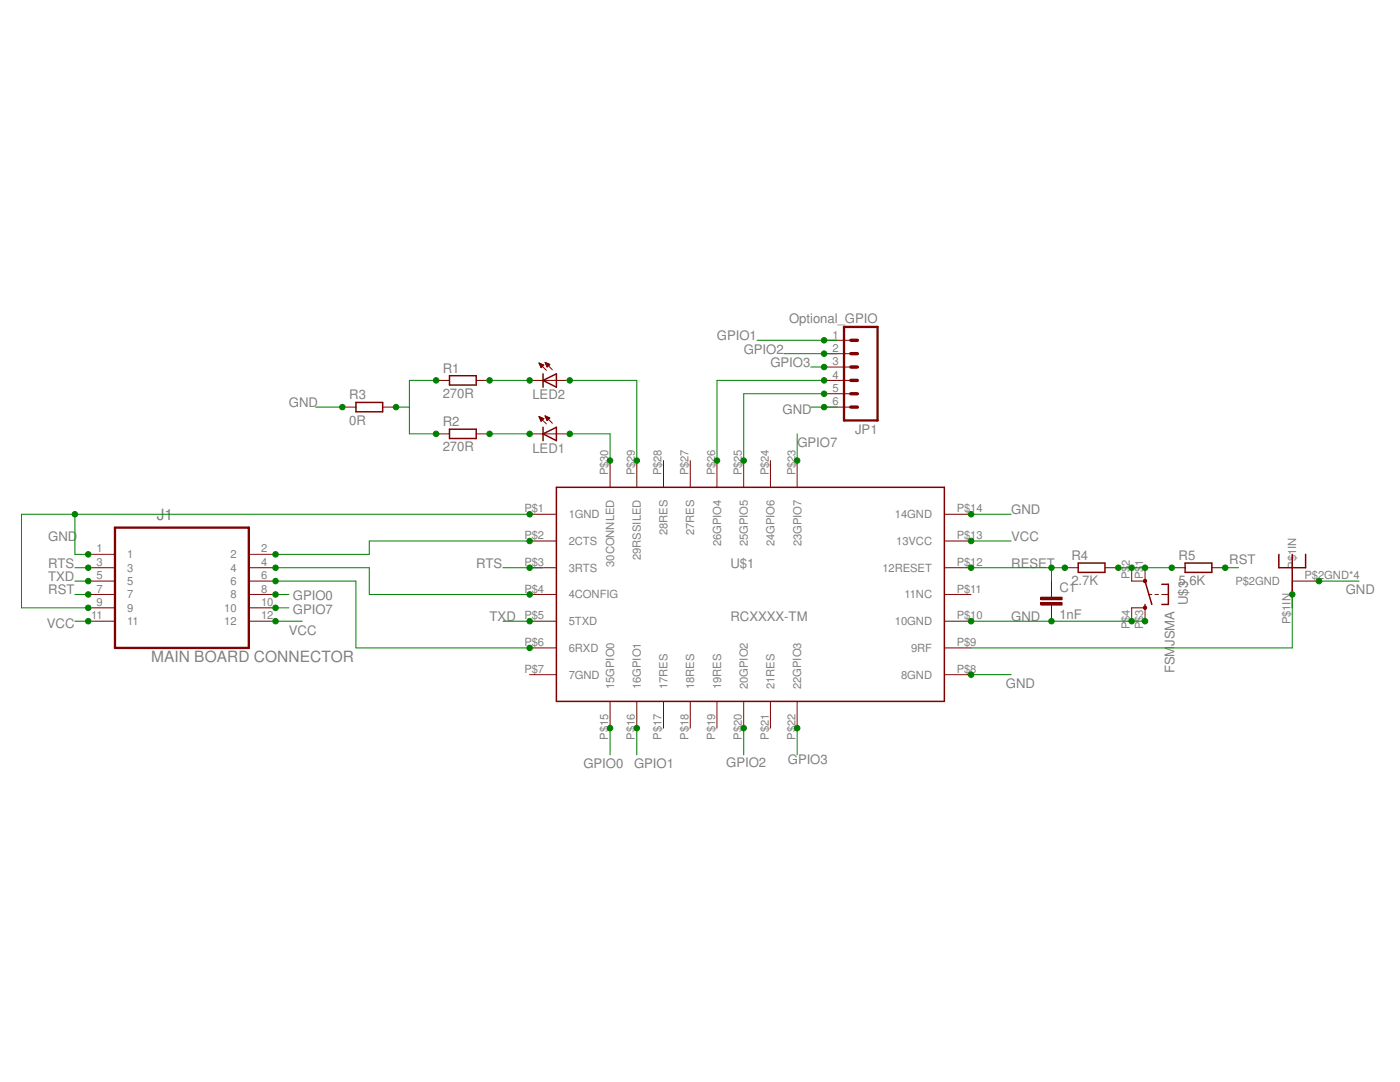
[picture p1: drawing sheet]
<svg xmlns="http://www.w3.org/2000/svg" width="279mm" height="216mm" viewBox="0 0 279 216" stroke-linecap="round" stroke-linejoin="round" font-family="sans-serif">
<g fill="none" stroke="#800000" stroke-width=".3">
<path d="M89.7 75h5.3v1.8h-5.3zM108.4 75.9l2.6-1.3v2.7zM108.4 74.6v2.7M71 80.3h5.4v1.9h-5.4zM89.7 85.6h5.3v1.9h-5.3zM108.4 86.6l2.6-1.3v2.6zM108.4 85.3v2.6M111 97.2h77.5v42.8h-77.5zM228.5 116l1.4 4.6M231.9 116.6h1.3v4h-1.3M255.2 110.6v2.7h5.4v-2.7M257.9 110.6v8"/>
<path d="M228.5 120.6v.7"/>
</g>
<g fill="none" stroke="#800000" stroke-width=".2">
<path d="M87 75.9h2.7M95 75.9h2.7M105.7 75.9h8M107.6 72.4l1.5 1.5M107.6 72.4l.9 .5-.5 .5M107.6 72.4l.4 1M107.6 72.5h.1M107.7 72.6h.3M107.7 72.7h.5M107.7 72.8h.7M107.8 72.9h.7M107.8 73h.6"/>
<path d="M107.9 73.1h.4M107.9 73.2h.3M108 73.3h.1M108 73.4h.1M108.8 72.3l1.4 1.5M108.8 72.3l.9 .4-.5 .5zM108.8 72.4h.2M108.9 72.5h.3M108.9 72.6h.6M109 72.7h.7M109 72.8h.6M109.1 72.9h.5"/>
<path d="M109.1 73h.3M109.1 73.1h.2M109.2 73.2h.1M164.5 67.9h5.3M164.5 70.6h5.3M164.5 73.2h5.3M164.5 75.9h5.3M164.5 78.6h5.3M68.3 81.2h2.7M76.4 81.2h2.6M87 86.6h2.7M95 86.6h2.7"/>
<path d="M105.7 86.6h8M107.6 83.1l1.5 1.5M107.6 83.1l.9 .4-.5 .6zM107.6 83.1h.1M107.7 83.2h.2M107.7 83.3h.4M107.7 83.5h.8M107.7 83.4h.6M107.8 83.6h.6M107.8 83.7h.5M107.9 83.8h.3M107.9 83.9h.2"/>
<path d="M108 84h.1M108.8 83l1.4 1.5M108.8 83l.9 .4-.5 .5M108.8 83l.4 .9M108.8 83.1h.1M108.8 83.1h.3M108.9 83.2h.4M108.9 83.3h.7M109 83.4h.7M109 83.5h.6M109.1 83.6h.4M109.1 83.7h.3"/>
<path d="M109.1 83.8h.2M109.2 83.9h.1M121.8 91.9v5.3M127.1 91.9v5.3M132.4 91.9v5.3M137.8 91.9v5.3M143.1 91.9v5.3M148.4 91.9v5.3M153.8 91.9v5.3M159.1 91.9v5.3M164.5 81.2h5.3M17.6 113.3h5.3"/>
<path d="M17.6 118.6h5.3M17.6 110.6h5.3M17.6 116h5.3M49.7 113.3h5.3M49.7 118.6h5.3M49.7 110.6h5.3M49.7 116h5.3M105.7 102.6h5.3M105.7 108h5.3M105.7 113.3h5.3M105.7 118.6h5.3M188.5 102.6h5.3"/>
<path d="M188.5 108h5.3M188.5 113.3h5.3M188.5 118.6h5.3M225.8 116h2.7M229.2 118.6h.7M230.5 118.6h.7M231.9 118.6h1.3M263.2 116h-5.3v5.3M17.6 124h5.3M17.6 121.3h5.3M49.7 124h5.3M49.7 121.3h5.3"/>
<path d="M105.7 124h5.3M105.7 129.3h5.3M105.7 134.6h5.3M121.8 140v5.3M127.1 140v5.3M132.4 140v5.3M137.8 140v5.3M143.1 140v5.3M148.4 140v5.3M153.8 140v5.3M159.1 140v5.3M188.5 124h5.3"/>
<path d="M188.5 129.3h5.3M188.5 134.6h5.3M225.8 121.3h2.7"/>
</g>
<path d="M168.4 65.2h6.7v18.7h-6.7zM22.9 105.3h26.8v24h-26.8z" fill="none" stroke="#800000" stroke-width=".47"/>
<path d="M169.8 73.2h1.3M169.8 70.6h1.3M169.8 67.9h1.3M169.8 78.6h1.3M169.8 75.9h1.3M169.8 81.2h1.3" fill="none" stroke="#800000" stroke-width=".68"/>
<path d="M228.3 115.7l.2-.1 .3 .1v.5l-.3 .1-.2-.1z" fill-rule="evenodd" fill="#800000"/>
<path d="M228.3 115.7l.2-.1 .3 .1v.5l-.3 .1-.2-.1z" fill="none" stroke="#800000" stroke-width=".2"/>
<path d="M228.3 121l.2-.1 .3 .1v.5l-.3 .1-.2-.1z" fill-rule="evenodd" fill="#800000"/>
<path d="M209.8 118.6v.5M225.8 113.3v2.7M228.5 113.3v2.7M209.8 120.7v.6M225.8 121.3v2.7M228.3 121l.2-.1 .3 .1v.5l-.3 .1-.2-.1zM228.5 121.3v2.7" fill="none" stroke="#800000" stroke-width=".2"/>
<path d="M207.7 120.2h4.3v.5h-4.3z" fill-rule="evenodd" fill="#800000"/>
<path d="M207.7 120.2h4.3v.5h-4.3z" fill="none" stroke="#800000" stroke-width=".2"/>
<path d="M207.7 119.2h4.3v.5h-4.3z" fill-rule="evenodd" fill="#800000"/>
<path d="M207.7 119.2h4.3v.5h-4.3zM209.8 116v2.6M212.5 113.3h2.7M220.5 113.3h2.7M233.8 113.3h2.7M241.9 113.3h2.6M209.8 121.3v2.7" fill="none" stroke="#800000" stroke-width=".2"/>
<path d="M215.2 112.4h5.3v1.8h-5.3zM236.5 112.4h5.4v1.8h-5.4z" fill="none" stroke="#800000" stroke-width=".3"/>
<path d="M105.7 113.3h2.7" fill="none" stroke="#008000" stroke-width=".2"/>
<circle cx="105.7" cy="113.3" r=".55" fill="#008000"/>
<g fill="none" stroke="#008000" stroke-width=".2">
<path d="M14.9 113.3h2.7M100.4 113.3h5.3"/>
<circle cx="105.7" cy="113.3" r=".55"/>
</g>
<circle cx="17.6" cy="113.3" r=".55" fill="#008000"/>
<g fill="none" stroke="#008000" stroke-width=".2">
<path d="M14.9 102.6v8h2.7M105.7 102.6h-101.4v18.7h13.3"/>
<circle cx="17.6" cy="113.3" r=".55"/>
</g>
<circle cx="105.7" cy="102.6" r=".55" fill="#008000"/>
<circle cx="105.7" cy="102.6" r=".55" fill="none" stroke="#008000" stroke-width=".2"/>
<circle cx="14.9" cy="102.6" r=".55" fill="#008000"/>
<circle cx="14.9" cy="102.6" r=".55" fill="none" stroke="#008000" stroke-width=".2"/>
<circle cx="17.6" cy="110.6" r=".55" fill="#008000"/>
<circle cx="17.6" cy="110.6" r=".55" fill="none" stroke="#008000" stroke-width=".2"/>
<circle cx="17.6" cy="121.3" r=".55" fill="#008000"/>
<g fill="none" stroke="#008000" stroke-width=".2">
<path d="M193.8 102.6h8"/>
<circle cx="17.6" cy="121.3" r=".55"/>
</g>
<circle cx="193.8" cy="102.6" r=".55" fill="#008000"/>
<circle cx="193.8" cy="102.6" r=".55" fill="none" stroke="#008000" stroke-width=".2"/>
<circle cx="193.8" cy="124" r=".55" fill="#008000"/>
<g fill="none" stroke="#008000" stroke-width=".2">
<path d="M193.8 124h16"/>
<circle cx="193.8" cy="124" r=".55"/>
</g>
<circle cx="209.8" cy="124" r=".55" fill="#008000"/>
<g fill="none" stroke="#008000" stroke-width=".2">
<path d="M209.8 124h16"/>
<circle cx="209.8" cy="124" r=".55"/>
</g>
<circle cx="225.9" cy="124" r=".55" fill="#008000"/>
<g fill="none" stroke="#008000" stroke-width=".2">
<path d="M225.8 124h2.7"/>
<circle cx="225.9" cy="124" r=".55"/>
</g>
<circle cx="228.5" cy="124" r=".55" fill="#008000"/>
<g fill="none" stroke="#008000" stroke-width=".2">
<path d="M193.8 134.6h8"/>
<circle cx="228.5" cy="124" r=".55"/>
</g>
<circle cx="193.8" cy="134.6" r=".55" fill="#008000"/>
<g fill="none" stroke="#008000" stroke-width=".2">
<path d="M164.5 81.2h2.6"/>
<circle cx="193.8" cy="134.6" r=".55"/>
</g>
<circle cx="164.5" cy="81.2" r=".55" fill="#008000"/>
<g fill="none" stroke="#008000" stroke-width=".2">
<path d="M63 81.2h5.3M161.8 81.2h2.7"/>
<circle cx="164.5" cy="81.2" r=".55"/>
</g>
<circle cx="68.3" cy="81.2" r=".55" fill="#008000"/>
<g fill="none" stroke="#008000" stroke-width=".2">
<path d="M263.2 116h8"/>
<circle cx="68.3" cy="81.2" r=".55"/>
</g>
<circle cx="263.2" cy="116" r=".55" fill="#008000"/>
<g fill="none" stroke="#008000" stroke-width=".2">
<path d="M105.7 108h-32v2.6h-18.7"/>
<circle cx="263.2" cy="116" r=".55"/>
</g>
<circle cx="105.7" cy="108" r=".55" fill="#008000"/>
<circle cx="105.7" cy="108" r=".55" fill="none" stroke="#008000" stroke-width=".2"/>
<circle cx="55" cy="110.6" r=".55" fill="#008000"/>
<g fill="none" stroke="#008000" stroke-width=".2">
<path d="M55 113.3h18.7v5.3h32"/>
<circle cx="55" cy="110.6" r=".55"/>
</g>
<circle cx="105.7" cy="118.6" r=".55" fill="#008000"/>
<circle cx="105.7" cy="118.6" r=".55" fill="none" stroke="#008000" stroke-width=".2"/>
<circle cx="55" cy="113.3" r=".55" fill="#008000"/>
<g fill="none" stroke="#008000" stroke-width=".2">
<path d="M55 116h16v13.3h34.7"/>
<circle cx="55" cy="113.3" r=".55"/>
</g>
<circle cx="105.7" cy="129.3" r=".55" fill="#008000"/>
<circle cx="105.7" cy="129.3" r=".55" fill="none" stroke="#008000" stroke-width=".2"/>
<circle cx="55" cy="116" r=".55" fill="#008000"/>
<g fill="none" stroke="#008000" stroke-width=".2">
<path d="M14.9 116h2.7"/>
<circle cx="55" cy="116" r=".55"/>
</g>
<circle cx="17.6" cy="116" r=".55" fill="#008000"/>
<g fill="none" stroke="#008000" stroke-width=".2">
<path d="M100.4 124h5.3"/>
<circle cx="17.6" cy="116" r=".55"/>
</g>
<circle cx="105.7" cy="124" r=".55" fill="#008000"/>
<g fill="none" stroke="#008000" stroke-width=".2">
<path d="M14.9 118.6h2.7"/>
<circle cx="105.7" cy="124" r=".55"/>
</g>
<circle cx="17.6" cy="118.6" r=".55" fill="#008000"/>
<g fill="none" stroke="#008000" stroke-width=".2">
<path d="M244.5 113.3h2.7"/>
<circle cx="17.6" cy="118.6" r=".55"/>
</g>
<circle cx="244.5" cy="113.3" r=".55" fill="#008000"/>
<g fill="none" stroke="#008000" stroke-width=".2">
<path d="M55 124h5.3"/>
<circle cx="244.5" cy="113.3" r=".55"/>
</g>
<circle cx="55" cy="124" r=".55" fill="#008000"/>
<g fill="none" stroke="#008000" stroke-width=".2">
<path d="M193.8 108h8"/>
<circle cx="55" cy="124" r=".55"/>
</g>
<circle cx="193.8" cy="108" r=".55" fill="#008000"/>
<g fill="none" stroke="#008000" stroke-width=".2">
<path d="M14.9 124h2.7"/>
<circle cx="193.8" cy="108" r=".55"/>
</g>
<circle cx="17.6" cy="124" r=".55" fill="#008000"/>
<g fill="none" stroke="#008000" stroke-width=".2">
<path d="M55 118.6h2.7"/>
<circle cx="17.6" cy="124" r=".55"/>
</g>
<circle cx="55" cy="118.6" r=".55" fill="#008000"/>
<g fill="none" stroke="#008000" stroke-width=".2">
<path d="M121.8 145.3v5.3"/>
<circle cx="55" cy="118.6" r=".55"/>
</g>
<circle cx="121.8" cy="145.3" r=".55" fill="#008000"/>
<g fill="none" stroke="#008000" stroke-width=".2">
<path d="M55 121.3h2.7"/>
<circle cx="121.8" cy="145.3" r=".55"/>
</g>
<circle cx="55" cy="121.3" r=".55" fill="#008000"/>
<g fill="none" stroke="#008000" stroke-width=".2">
<path d="M159.1 86.6v5.3"/>
<circle cx="55" cy="121.3" r=".55"/>
</g>
<circle cx="159.1" cy="91.9" r=".55" fill="#008000"/>
<g fill="none" stroke="#008000" stroke-width=".2">
<path d="M164.5 78.6h-16.1v13.3"/>
<circle cx="159.1" cy="91.9" r=".55"/>
</g>
<circle cx="148.4" cy="91.9" r=".55" fill="#008000"/>
<circle cx="148.4" cy="91.9" r=".55" fill="none" stroke="#008000" stroke-width=".2"/>
<circle cx="164.5" cy="78.6" r=".55" fill="#008000"/>
<g fill="none" stroke="#008000" stroke-width=".2">
<path d="M164.5 75.9h-21.4v16"/>
<circle cx="164.5" cy="78.6" r=".55"/>
</g>
<circle cx="143.1" cy="91.9" r=".55" fill="#008000"/>
<circle cx="143.1" cy="91.9" r=".55" fill="none" stroke="#008000" stroke-width=".2"/>
<circle cx="164.5" cy="75.9" r=".55" fill="#008000"/>
<g fill="none" stroke="#008000" stroke-width=".2">
<path d="M161.8 73.2h2.7"/>
<circle cx="164.5" cy="75.9" r=".55"/>
</g>
<circle cx="164.5" cy="73.2" r=".55" fill="#008000"/>
<g fill="none" stroke="#008000" stroke-width=".2">
<path d="M159.1 145.3v5.3"/>
<circle cx="164.5" cy="73.2" r=".55"/>
</g>
<circle cx="159.1" cy="145.3" r=".55" fill="#008000"/>
<g fill="none" stroke="#008000" stroke-width=".2">
<path d="M164.5 67.9h2.6"/>
<circle cx="159.1" cy="145.3" r=".55"/>
</g>
<circle cx="164.5" cy="67.9" r=".55" fill="#008000"/>
<g fill="none" stroke="#008000" stroke-width=".2">
<path d="M151.1 67.9h13.4M127.1 145.3v5.3"/>
<circle cx="164.5" cy="67.9" r=".55"/>
</g>
<circle cx="127.1" cy="145.3" r=".55" fill="#008000"/>
<g fill="none" stroke="#008000" stroke-width=".2">
<path d="M164.5 70.6h2.6"/>
<circle cx="127.1" cy="145.3" r=".55"/>
</g>
<circle cx="164.5" cy="70.6" r=".55" fill="#008000"/>
<g fill="none" stroke="#008000" stroke-width=".2">
<path d="M156.4 70.6h8.1M148.4 145.3v5.3"/>
<circle cx="164.5" cy="70.6" r=".55"/>
</g>
<circle cx="148.4" cy="145.3" r=".55" fill="#008000"/>
<g fill="none" stroke="#008000" stroke-width=".2">
<path d="M113.7 86.6h8.1v5.3"/>
<circle cx="148.4" cy="145.3" r=".55"/>
</g>
<circle cx="113.7" cy="86.6" r=".55" fill="#008000"/>
<circle cx="113.7" cy="86.6" r=".55" fill="none" stroke="#008000" stroke-width=".2"/>
<circle cx="121.8" cy="91.9" r=".55" fill="#008000"/>
<g fill="none" stroke="#008000" stroke-width=".2">
<path d="M113.7 75.9h13.4v16"/>
<circle cx="121.8" cy="91.9" r=".55"/>
</g>
<circle cx="113.7" cy="75.9" r=".55" fill="#008000"/>
<circle cx="113.7" cy="75.9" r=".55" fill="none" stroke="#008000" stroke-width=".2"/>
<circle cx="127.1" cy="91.9" r=".55" fill="#008000"/>
<g fill="none" stroke="#008000" stroke-width=".2">
<path d="M97.7 86.6h8"/>
<circle cx="127.1" cy="91.9" r=".55"/>
</g>
<circle cx="97.7" cy="86.6" r=".55" fill="#008000"/>
<circle cx="97.7" cy="86.6" r=".55" fill="none" stroke="#008000" stroke-width=".2"/>
<circle cx="105.7" cy="86.6" r=".55" fill="#008000"/>
<g fill="none" stroke="#008000" stroke-width=".2">
<path d="M97.7 75.9h8"/>
<circle cx="105.7" cy="86.6" r=".55"/>
</g>
<circle cx="97.7" cy="75.9" r=".55" fill="#008000"/>
<circle cx="97.7" cy="75.9" r=".55" fill="none" stroke="#008000" stroke-width=".2"/>
<circle cx="105.7" cy="75.9" r=".55" fill="#008000"/>
<g fill="none" stroke="#008000" stroke-width=".2">
<path d="M87 75.9h-5.3v10.7h5.3M79 81.2h2.7"/>
<circle cx="105.7" cy="75.9" r=".55"/>
</g>
<circle cx="79" cy="81.2" r=".55" fill="#008000"/>
<circle cx="79" cy="81.2" r=".55" fill="none" stroke="#008000" stroke-width=".2"/>
<circle cx="87" cy="75.9" r=".55" fill="#008000"/>
<circle cx="87" cy="75.9" r=".55" fill="none" stroke="#008000" stroke-width=".2"/>
<circle cx="87" cy="86.6" r=".55" fill="#008000"/>
<g fill="none" stroke="#008000" stroke-width=".2">
<path d="M257.9 118.6v10.7h-64.1"/>
<circle cx="87" cy="86.6" r=".55"/>
</g>
<circle cx="257.9" cy="118.6" r=".55" fill="#008000"/>
<g fill="none" stroke="#008000" stroke-width=".2">
<path d="M223.2 113.3h5.3"/>
<circle cx="257.9" cy="118.6" r=".55"/>
</g>
<circle cx="228.5" cy="113.3" r=".55" fill="#008000"/>
<circle cx="228.5" cy="113.3" r=".55" fill="none" stroke="#008000" stroke-width=".2"/>
<circle cx="225.9" cy="113.3" r=".55" fill="#008000"/>
<circle cx="225.9" cy="113.3" r=".55" fill="none" stroke="#008000" stroke-width=".2"/>
<circle cx="223.2" cy="113.3" r=".55" fill="#008000"/>
<g fill="none" stroke="#008000" stroke-width=".2">
<path d="M228.5 113.3h5.3"/>
<circle cx="223.2" cy="113.3" r=".55"/>
</g>
<circle cx="233.9" cy="113.3" r=".55" fill="#008000"/>
<g fill="none" stroke="#008000" stroke-width=".2">
<path d="M193.8 113.3h16"/>
<circle cx="233.9" cy="113.3" r=".55"/>
</g>
<circle cx="193.8" cy="113.3" r=".55" fill="#008000"/>
<circle cx="193.8" cy="113.3" r=".55" fill="none" stroke="#008000" stroke-width=".2"/>
<circle cx="212.5" cy="113.3" r=".55" fill="#008000"/>
<g fill="none" stroke="#008000" stroke-width=".2">
<path d="M212.5 113.3h-2.7v2.7"/>
<circle cx="212.5" cy="113.3" r=".55"/>
</g>
<circle cx="209.8" cy="113.3" r=".55" fill="#008000"/>
<circle cx="209.8" cy="113.3" r=".55" fill="none" stroke="#008000" stroke-width=".2"/>
<g font-size="3.1" fill="#808080">
<text x="31.3" y="103.8">J1</text>
<text x="30.2" y="132">MAIN BOARD CONNECTOR</text>
</g>
<g font-size="2.6" fill="#808080">
<text x="157.5" y="64.4">Optional_GPIO</text>
<text x="143.1" y="67.9">GPIO1</text>
<text x="148.4" y="70.6">GPIO2</text>
<text x="88.3" y="74.3">R1</text>
<text x="153.8" y="73.2">GPIO3</text>
<text x="57.7" y="81.2">GND</text>
<text x="69.7" y="79.7">R3</text>
<text x="88.3" y="79.4">270R</text>
<text x="106.3" y="79.7">LED2</text>
<text x="156.2" y="82.6">GND</text>
<text x="69.7" y="84.7">0R</text>
<text x="88.3" y="85">R2</text>
<text x="159.1" y="89.2">GPIO7</text>
<text x="170.6" y="86.6">JP1</text>
<text x="88.3" y="90">270R</text>
<text x="106.3" y="90.3">LED1</text>
<text x="9.6" y="108">GND</text>
<text x="201.8" y="102.6">GND</text>
<text x="201.8" y="108">VCC</text>
<text x="9.6" y="113.3">RTS</text>
<text x="95" y="113.3">RTS</text>
<text x="145.8" y="113.3">U$1</text>
<text x="201.8" y="113.3">RESET</text>
<text x="213.8" y="111.7">R4</text>
<text x="235.2" y="111.7">R5</text>
<text x="245.3" y="112.5">RST</text>
<text x="9.6" y="116">TXD</text>
<text x="9.6" y="118.6">RST</text>
<text x="58.5" y="119.7">GPIO0</text>
<text x="211.4" y="118.2">C1</text>
<text x="213.8" y="116.8">2.7K</text>
<text x="235.2" y="116.8">5.6K</text>
<text x="268.6" y="118.6">GND</text>
<text x="9.4" y="125.3">VCC</text>
<text x="58.5" y="122.6">GPIO7</text>
<text x="97.7" y="124">TXD</text>
<text x="145.8" y="124">RCXXXX-TM</text>
<text x="201.8" y="124">GND</text>
<text x="211.4" y="123.5">1nF</text>
<text x="237.1" y="120.7" transform="rotate(-90 237.1 120.7)">U$3</text>
<text x="57.7" y="126.6">VCC</text>
<text x="200.7" y="137.3">GND</text>
<text x="234.4" y="134.4" transform="rotate(-90 234.4 134.4)">FSMJSMA</text>
<text x="116.4" y="153.3">GPIO0</text>
<text x="126.5" y="153.3">GPIO1</text>
<text x="144.9" y="153">GPIO2</text>
<text x="157.2" y="152.5">GPIO3</text>
</g>
<g font-size="2.2" fill="#808080">
<text x="166.1" y="67.6">1</text>
<text x="166.1" y="70.2">2</text>
<text x="166.1" y="72.9">3</text>
<text x="166.1" y="75.6">4</text>
<text x="166.1" y="78.2">5</text>
<text x="166.1" y="80.9">6</text>
<text x="121.4" y="94.8" transform="rotate(-90 121.4 94.8)">P$30</text>
<text x="126.7" y="94.8" transform="rotate(-90 126.7 94.8)">P$29</text>
<text x="132" y="94.8" transform="rotate(-90 132 94.8)">P$28</text>
<text x="137.4" y="94.8" transform="rotate(-90 137.4 94.8)">P$27</text>
<text x="142.7" y="94.8" transform="rotate(-90 142.7 94.8)">P$26</text>
<text x="148" y="94.8" transform="rotate(-90 148 94.8)">P$25</text>
<text x="153.4" y="94.8" transform="rotate(-90 153.4 94.8)">P$24</text>
<text x="158.8" y="94.8" transform="rotate(-90 158.8 94.8)">P$23</text>
<text x="104.6" y="102.2">P$1</text>
<text x="104.6" y="107.6">P$2</text>
<text x="113.5" y="103.4">1GND</text>
<text x="133.2" y="106.8" transform="rotate(-90 133.2 106.8)">28RES</text>
<text x="138.6" y="106.8" transform="rotate(-90 138.6 106.8)">27RES</text>
<text x="178.6" y="103.4">14GND</text>
<text x="190.9" y="107.6">P$13</text>
<text x="190.9" y="102.2">P$14</text>
<text x="19.3" y="110.2">1</text>
<text x="19.3" y="112.9">3</text>
<text x="25.4" y="111.4">1</text>
<text x="46" y="111.4">2</text>
<text x="52.1" y="110.2">2</text>
<text x="52.1" y="112.9">4</text>
<text x="104.6" y="112.9">P$3</text>
<text x="113.5" y="108.8">2CTS</text>
<text x="122.6" y="113.1" transform="rotate(-90 122.6 113.1)">30CONNLED</text>
<text x="127.9" y="111.7" transform="rotate(-90 127.9 111.7)">29RSSILED</text>
<text x="143.9" y="109" transform="rotate(-90 143.9 109)">26GPIO4</text>
<text x="149.2" y="109" transform="rotate(-90 149.2 109)">25GPIO5</text>
<text x="154.6" y="109" transform="rotate(-90 154.6 109)">24GPIO6</text>
<text x="159.9" y="109" transform="rotate(-90 159.9 109)">23GPIO7</text>
<text x="178.9" y="108.8">13VCC</text>
<text x="190.9" y="112.9">P$12</text>
<text x="258.7" y="113.5" transform="rotate(-90 258.7 113.5)">P$1IN</text>
<text x="19.3" y="115.6">5</text>
<text x="19.3" y="118.2">7</text>
<text x="25.4" y="114.1">3</text>
<text x="25.4" y="116.8">5</text>
<text x="25.4" y="119.4">7</text>
<text x="46" y="114.1">4</text>
<text x="46" y="116.8">6</text>
<text x="46" y="119.4">8</text>
<text x="52.1" y="115.6">6</text>
<text x="52.1" y="118.2">8</text>
<text x="104.6" y="118.2">P$4</text>
<text x="113.5" y="114.1">3RTS</text>
<text x="113.5" y="119.4">4CONFIG</text>
<text x="176.1" y="114.1">12RESET</text>
<text x="180.5" y="119.4">11NC</text>
<text x="190.9" y="118.2">P$11</text>
<text x="225.5" y="115.6" transform="rotate(-90 225.5 115.6)">P$2</text>
<text x="228.1" y="115.6" transform="rotate(-90 228.1 115.6)">P$1</text>
<text x="246.5" y="116.8">P$2GND</text>
<text x="260.3" y="115.6">P$2GND*4</text>
<text x="18.2" y="123.6">11</text>
<text x="19.3" y="120.9">9</text>
<text x="25.4" y="122.1">9</text>
<text x="25.4" y="124.8">11</text>
<text x="44.7" y="122.1">10</text>
<text x="44.7" y="124.8">12</text>
<text x="52.1" y="120.9">10</text>
<text x="52.1" y="123.6">12</text>
<text x="104.6" y="123.6">P$5</text>
<text x="113.5" y="124.8">5TXD</text>
<text x="178.6" y="124.8">10GND</text>
<text x="190.9" y="123.6">P$10</text>
<text x="225.5" y="125.6" transform="rotate(-90 225.5 125.6)">P$4</text>
<text x="228.1" y="125.6" transform="rotate(-90 228.1 125.6)">P$3</text>
<text x="257.5" y="124.6" transform="rotate(-90 257.5 124.6)">P$1IN</text>
<text x="104.6" y="128.9">P$6</text>
<text x="113.5" y="130.1">6RXD</text>
<text x="181.8" y="130.1">9RF</text>
<text x="190.9" y="128.9">P$9</text>
<text x="104.6" y="134.2">P$7</text>
<text x="113.5" y="135.4">7GND</text>
<text x="122.6" y="137.5" transform="rotate(-90 122.6 137.5)">15GPIO0</text>
<text x="127.9" y="137.5" transform="rotate(-90 127.9 137.5)">16GPIO1</text>
<text x="133.2" y="137.5" transform="rotate(-90 133.2 137.5)">17RES</text>
<text x="138.6" y="137.5" transform="rotate(-90 138.6 137.5)">18RES</text>
<text x="143.9" y="137.5" transform="rotate(-90 143.9 137.5)">19RES</text>
<text x="149.2" y="137.5" transform="rotate(-90 149.2 137.5)">20GPIO2</text>
<text x="154.6" y="137.5" transform="rotate(-90 154.6 137.5)">21RES</text>
<text x="159.9" y="137.5" transform="rotate(-90 159.9 137.5)">22GPIO3</text>
<text x="179.8" y="135.4">8GND</text>
<text x="190.9" y="134.2">P$8</text>
<text x="121.4" y="147.6" transform="rotate(-90 121.4 147.6)">P$15</text>
<text x="126.7" y="147.6" transform="rotate(-90 126.7 147.6)">P$16</text>
<text x="132" y="147.6" transform="rotate(-90 132 147.6)">P$17</text>
<text x="137.4" y="147.6" transform="rotate(-90 137.4 147.6)">P$18</text>
<text x="142.7" y="147.6" transform="rotate(-90 142.7 147.6)">P$19</text>
<text x="148" y="147.6" transform="rotate(-90 148 147.6)">P$20</text>
<text x="153.4" y="147.6" transform="rotate(-90 153.4 147.6)">P$21</text>
<text x="158.8" y="147.6" transform="rotate(-90 158.8 147.6)">P$22</text>
</g>
</svg>
